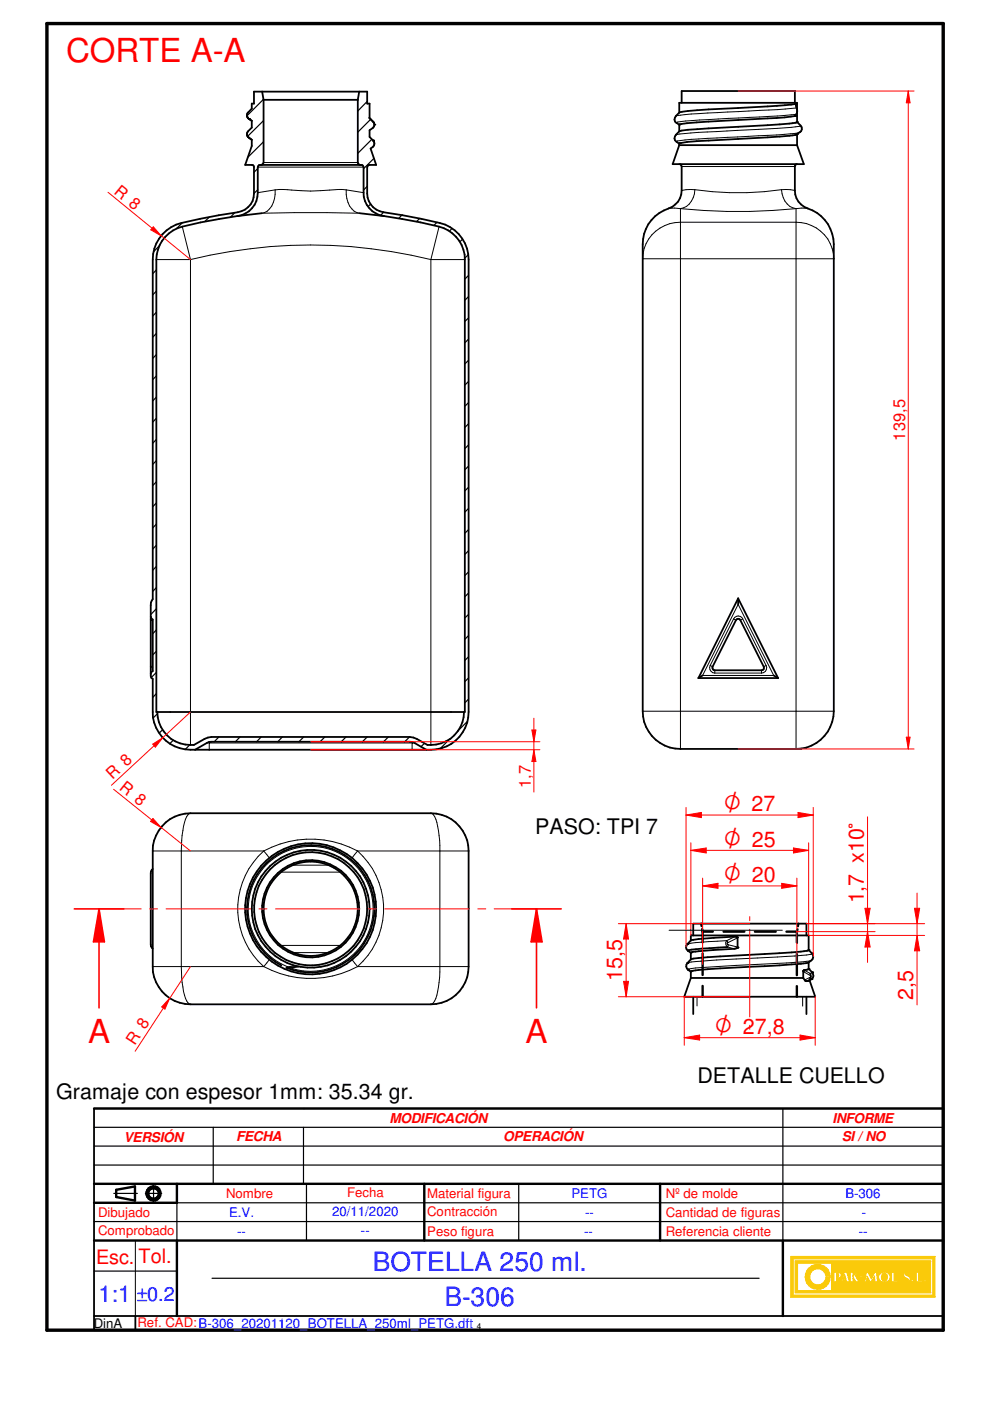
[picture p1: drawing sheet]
<svg xmlns="http://www.w3.org/2000/svg" width="210mm" height="297mm" viewBox="0 0 210 297" stroke-linecap="round" stroke-linejoin="round" font-family="sans-serif">
<path d="M9.9 5h190.1v277h-190.1z" fill="none" stroke="#000" stroke-width=".72"/>
<g fill="none" stroke="#000" stroke-width=".51">
<path d="M19.9 255h17.6M19.9 251h180.1M24.6 252.3v1.5M28.6 251.5v3.1M140 251v12M19.9 263h180.1M166 263v16"/>
<circle cx="32.5" cy="253" r="1.5"/>
<circle cx="32.6" cy="253" r="1.14"/>
</g>
<path d="M19.9 235v47h180.1v-47M19.9 279h180.1M28.7 279v3" fill="none" stroke="#000" stroke-width=".38"/>
<g fill="none" stroke="#000" stroke-width=".25">
<path d="M45.2 239v12M64.3 239v12M166 235v28M19.9 247h180.1M19.9 259h180.1M24.1 253h5M30.8 253h3.5M32.6 251.3v3.5M37.5 255v8M65 251v12M110 251v12M19.9 269.5h17.6"/>
<path d="M45 271h116"/>
</g>
<g fill="#faca0a">
<path d="M167.7 266.4v8.6h30.5v-8.6zM168.1 266.9h29.7v7.7h-29.7z" fill-rule="evenodd"/>
<path d="M168.6 267.3v6.8h28.7v-6.8zM193.1 271.5a.3 .3 0 0 1 .6 0 .3 .3 0 0 1-.6 0zM194.2 269.7h.6v1.9h.8v.2h-1.4zM195.9 271.4l.4-.1v.4l-.3 .1zM169.1 267.8h7.2v5.8h-7.2zM176.8 269.7h.8a.61 .61 0 0 1 .8 .5 .61 .61 0 0 1-.6 .7h-.4v.9h-.6zM179 269.7h.5l.6 2.1h-.6l-.1-.4h-.6l-.2 .4h-.2zM180.3 269.7h.5v.9l.8-.9h.3l-.5 .7 .7 1.4h-.7l-.5-.9-.1 .9h-.5zM182.2 270.6h.8v.2h-.8zM183.7 269.7h.3l.7 1.4 .8-1.4h.3l.3 2.1h-.6l-.1-1.2-.7 1.2h-.2l-.6-1.2-.2 1.2h-.4zM186.4 270.2a1.19 1.19 0 0 1 1.7-.4 1.19 1.19 0 0 1 .3 1.7 1.2 1.2 0 0 1-1.5 .2 1.2 1.2 0 0 1-.5-1.5zM189 269.7h.6v1.9h.8v.2h-1.4zM191.6 270a.73 .73 0 0 1 .8-.3 .73 .73 0 0 1 .6 .6l-.3 .1a.35 .35 0 0 0-.3-.5 .35 .35 0 0 0-.4 .4l.3 .1a.74 .74 0 0 1 .6 1.1 .74 .74 0 0 1-1.2 .1l-.1-.5h.2v.3a.35 .35 0 0 0 .5 .2 .35 .35 0 0 0 .1-.5 .88 .88 0 0 1-.8-1.1z" fill-rule="evenodd"/>
</g>
<g fill="none" stroke="#faca0a" stroke-width=".25">
<path d="M176.8 269.7h.8a.63 .63 0 0 1 .7 .3 .63 .63 0 0 1 0 .8l-.9 .1v.9h-.6zM179 269.7h.5l.6 2.1h-.6l-.1-.4h-.6l-.2 .4h-.2zM180.3 269.7h.5v.9l.8-.9h.3l-.5 .7 .7 1.4h-.7l-.5-.9-.1 .9h-.5zM183.7 269.7h.3l.7 1.4 .8-1.4h.3l.3 2.1h-.6l-.1-1.2-.7 1.2h-.2l-.6-1.2-.2 1.2h-.4zM186.4 270.2a1.19 1.19 0 0 1 1.7-.4 1.19 1.19 0 0 1 .3 1.7 1.2 1.2 0 0 1-1.5 .2 1.2 1.2 0 0 1-.5-1.5zM191.8 271.3h.1M192.2 271.7l-.4-.3v-.3h-.2a.73 .73 0 0 0 .4 .7 .73 .73 0 0 0 .8-.1M192.2 271.7h.1M192.2 269.7l-.4 .2-.2 .4a1.24 1.24 0 0 0 .9 1l.1 .1M192.3 269.7h.1M192.3 269.7l.6 .3 .1 .3-.3 .1a.35 .35 0 0 0-.3-.5 .35 .35 0 0 0-.4 .4l1 .6-.2 .8M192.3 270.4h.1"/>
<path d="M192.6 271.4h.1M192.6 271.4l-.4 .3M192.8 271.7h.1"/>
</g>
<path d="M171.3 269.1a2.65 2.65 0 0 1 2.9-.9 2.65 2.65 0 0 1 1.8 2.4h-.9a1.75 1.75 0 0 0-2.6-1.4 1.75 1.75 0 0 0 0 3 1.75 1.75 0 0 0 2.6-1.4h.9a2.66 2.66 0 0 1-3.6 2.4 2.66 2.66 0 0 1-1.1-4.1z" fill-rule="evenodd" fill="#faca0a"/>
<path d="M171.5 268.9a2.65 2.65 0 0 1 2.8-.7 2.65 2.65 0 0 1 1.7 2.4h-.9a1.74 1.74 0 0 0-2.6-1.4 1.74 1.74 0 0 0 0 3 1.74 1.74 0 0 0 2.6-1.4h.9a2.65 2.65 0 0 1-3.7 2.3 2.65 2.65 0 0 1-.8-4.2z" fill="none" stroke="#faca0a" stroke-width=".25"/>
<path d="M177.4 270l.4 .2v.4l-.3 .2h-.1z" fill-rule="evenodd" fill="#faca0a"/>
<path d="M177.4 270l.4 .2v.4l-.3 .2h-.1z" fill="none" stroke="#faca0a" stroke-width=".25"/>
<path d="M179.1 270.3l.2 .8h-.5z" fill="#faca0a"/>
<path d="M179.1 270.3l.2 .8h-.5z" fill="none" stroke="#faca0a" stroke-width=".25"/>
<path d="M187.1 270.2a.65 .65 0 0 1 .8-.1 .65 .65 0 0 1 .3 .7 .68 .68 0 0 1-.7 .9 .68 .68 0 0 1-.6-.9z" fill-rule="evenodd" fill="#faca0a"/>
<g fill="none" stroke="#faca0a" stroke-width=".25">
<path d="M167.7 266.4h30.5v8.6h-30.5zM168.1 266.9h29.7v7.7h-29.7zM168.6 267.3h28.7v6.8h-28.7zM169.1 267.8h7.2v5.8h-7.2zM182.2 270.6h.8v.2h-.8zM187.2 270l.3-.1a.9 .9 0 0 1 .6 .9 .9 .9 0 0 1-.6 .9 .96 .96 0 0 1-.3-1.7zM189 269.7h.6v1.9h.8v.2h-1.4zM194.2 269.7h.6v1.9h.8v.2h-1.4zM195.9 271.4l.4-.1v.4l-.3 .1z"/>
<circle cx="193.4" cy="271.5" r=".27"/>
</g>
<g fill="none" stroke="#000" stroke-width=".51">
<path d="M148.7 195.8l.1 .5M148.9 197l.1 .5M149 197.5h2.1M149 197.5v2.3M153.4 197.5h4.4M160.1 197.5h4.4M166.8 197.5h2.2M169 197.5v2.4M169.1 197l-.1 .5M169.2 195.8v.6M149 202.1v4.6M149 209v2.3"/>
<path d="M169 202.2v4.6M169 209.1v2.2M19.9 235h180.1M24.6 253.8l4 .8M28.6 251.5l-4 .8M37.5 251v4M90 251v12M37.5 263v16"/>
</g>
<path d="M19.9 239h180.1M19.9 235h180.1M45.2 235h.1M64.3 235h.1M19.9 243h180.1M37.5 255h162.5" fill="none" stroke="#000" stroke-width=".25"/>
<g fill="none" stroke="#000" stroke-width=".21">
<path d="M144.5 35.3h24M168.6 22.1l.2 .8M168.7 24.3l-.1 .3M168.7 24.3l-3.8 .3-10.5 .5a82.3 82.3 0 0 0-11 .9M168.8 22.9l.2 .3M168.8 22.9l-12.3 .8a109.2 109.2 0 0 0-13.2 .9M168.9 24l-.1 .2M168.9 23l.1 .7M169 24l-.3 .3M169 23.8l-.1 .2M169.6 28.1a49.5 49.5 0 0 1-8.8 .7l-6.6 .3a68.5 68.5 0 0 0-10.8 .9M169.7 26.7a51.6 51.6 0 0 1-8.9 .7l-8.8 .5a45.5 45.5 0 0 0-8.7 .7"/>
<path d="M138.2 49.8a8.3 8.3 0 0 1 6.1-2.7h24.5a8 8 0 0 1 8 7.8h-40.5a7.4 7.4 0 0 1 1.9-5.1zM141.8 44.2h2.5M144.3 44.2v114.6M144.3 44.2a121.9 121.9 0 0 0 24.5 0M147.3 40.2h-1.8l-1 .2M147.3 40.2a64.2 64.2 0 0 0 18.4 0M147.3 40.2a4 4 0 0 1-3 4M165.7 40.2h1.9l.9 .2M165.7 40.2a4 4 0 0 0 3.1 4M168.8 44.2v114.6M171.3 44.2l-1.3-.1-1.2 .1M155.5 131.2l-4.9 9.9"/>
<path d="M155.5 131.2a1.06 1.06 0 0 1 1-.6 1.06 1.06 0 0 1 1 .6M155.5 131.2l.5 .3M156.5 128.1l7.5 15.1h-15zM157.5 131.2l4.9 9.9M157.5 131.2l-.5 .3M136.3 150.8h40.5M150.6 141.1a1.12 1.12 0 0 0 1 1.6M150.6 141.1l.5 .3M151.6 142.7h9.9M151.6 142.1v.6M161.5 142.1v.6M162.4 141.1a1.12 1.12 0 0 1-.9 1.6"/>
<path d="M162.4 141.1l-.5 .3M154.1 199.4a.93 .93 0 0 0 .2 1.4M154.1 199.4l-6.7 .5-1.6 .2M154.1 199.4l.2 .5M154.2 199.9v.3M155.8 198.6l-1.7 .8M156.4 198.8l-2.1 1.1M147.8 211.3v2M154.3 200.8l1.4 .4M154.3 200.2l.1 .1M154.4 200.3l2 .5M154.4 200.3l-.1 .5"/>
<path d="M170.2 211.3v2M170.3 206l1.4 .8v-.4M170.5 205.7l1.2 .7M171.6 207.7l-.6 .3M171.7 207.3l-1.1 .5M171.7 207.3l-.1 .4M171.7 206.4a.85 .85 0 0 1-.1 1.3M171.7 207.2v.1M171.9 207.1h-.1M172 203.6l-2.2 .4-3 .2-19.4 1-1.5 .3M172 207.6l-.4 .1M172.2 202.3l-.4 .1a298.6 298.6 0 0 1-19.9 1.1l-5.3 .5-.8 .2"/>
<path d="M172.2 206.2l-.5 .2M28.7 263v16"/>
</g>
<g fill="none" stroke="#000" stroke-width=".38">
<path d="M143.4 26l.6 .5v1.4M144 30.4l3.7-.5 17.6-.9 3.7-.5v2.3M144 30.8l-1.4 4h27.8l-1.4-4M144 30.8h25M144 34.8h.3l.2 .5v5.1a3.9 3.9 0 0 1-2.8 3.8M144 27.9l-.7 .7a.94 .94 0 0 0 .1 1.5l.6 .4M144 23.9l-.7 .7a.95 .95 0 0 0 .1 1.5M144 30.4v.4M144.5 21.8v-2.5h24v2.5M168.6 24.6l-3.9 .4-17 .9a9.9 9.9 0 0 0-3.7 .5M168.6 22.1l-5.8 .5-15 .8a9.9 9.9 0 0 0-3.8 .5M168.7 22.1l.3 1.1"/>
<path d="M169 34.8l-.4 .3-.1 .2v5.1a4 4 0 0 0 2.7 3.8 8.1 8.1 0 0 1 5.6 7.6v99a8.1 8.1 0 0 1-8 8h-24.5a8 8 0 0 1-8-8v-99a7.9 7.9 0 0 1 5.5-7.6M169 25.9l-3.7 .5-19.5 1.1-1.8 .4M169 23.2v-1.4h-25v2.1M169 23.2v.8l-.3 .6M169 23.9v2l.8 .7a.94 .94 0 0 1-.2 1.5M169.6 28l-.6 .4M156 131.5l.5-.3 .5 .3 4.9 9.9a.51 .51 0 0 1-.4 .7h-9.9a.55 .55 0 0 1-.5-.7zM156.5 126.9l-8.4 16.9M156.5 126.9l8.5 16.9M156.5 126.9v1.2M148.1 143.8h16.9M149 143.2l-.9 .6"/>
<path d="M164 143.2l1 .6M146.5 199.4v-1.1h24.9v3.1l.8 .8M146.5 199.4l-.7 .8a.9 .9 0 0 0 .1 1.4l.6 .4v1.4M147 198.3v-2.5h24v2.5M156.3 198.7l-.5-.1a60.6 60.6 0 0 0-9.2 .7l-.1 .1M156.3 198.8l.1 2.1M146.5 207.3l-1.4 4h27.7l-1.1-3.4M146.5 207.3h23.8M146.5 203.4l-.7 .8a.98 .98 0 0 0 .1 1.4l.6 .4M146.5 206v1.3M147 211.3v3.7M154.3 200.8l-5.5 .3-2.9 .4"/>
<path d="M156.3 201l-.6 .2-7.6 .5-1.6 .3M170.3 207.3l.4 .6M170.3 205.8v1.5M171 211.3v3.7M171.4 205.5l-1 .2M171.4 201.5l-3.5 .4-17.8 1-3.6 .5M171.4 205.4l.8 .8M171.4 204v1.4M172.2 206.2a1.17 1.17 0 0 1 0 1.3 1.17 1.17 0 0 1-1.2 .5h-.2M172.2 202.2a.98 .98 0 0 1-.2 1.4 2.91 2.91 0 0 1-2.2 .7l-19.7 1.2-3.6 .5"/>
</g>
<g fill="#000">
<circle cx="144" cy="30.4" r=".19"/>
<circle cx="144" cy="26.4" r=".19"/>
<circle cx="168.6" cy="22.1" r=".19"/>
<circle cx="168.6" cy="24.6" r=".19"/>
<circle cx="168.7" cy="22.1" r=".19"/>
<circle cx="168.7" cy="24.6" r=".19"/>
<circle cx="169" cy="28.4" r=".19"/>
<circle cx="169" cy="25.9" r=".19"/>
<circle cx="156.3" cy="198.7" r=".19"/>
<circle cx="145.8" cy="204.2" r=".19"/>
<circle cx="145.8" cy="200.2" r=".19"/>
<circle cx="145.8" cy="201.6" r=".19"/>
<circle cx="145.9" cy="201.5" r=".19"/>
<circle cx="145.9" cy="205.6" r=".19"/>
<circle cx="146.5" cy="206" r=".19"/>
<circle cx="146.5" cy="202" r=".19"/>
<circle cx="156.3" cy="201" r=".19"/>
<circle cx="156.3" cy="200.9" r=".19"/>
<circle cx="156.4" cy="200.9" r=".19"/>
<circle cx="170.3" cy="205.8" r=".19"/>
<circle cx="170.4" cy="205.7" r=".19"/>
<circle cx="170.8" cy="208" r=".19"/>
<circle cx="171.4" cy="205.4" r=".19"/>
<circle cx="171.4" cy="201.4" r=".19"/>
<circle cx="172" cy="207.6" r=".19"/>
<circle cx="172.2" cy="206.2" r=".19"/>
<circle cx="172.2" cy="202.2" r=".19"/>
</g>
<path d="M149 186.2v18.2M149 187.8l3.2-.5v1zM159 194.4v.8M159 197v18.6M169 186.2v18.2M159 217.4v.8" fill="none" stroke="#f00" stroke-width=".21"/>
<path d="M149 187.8l3.2-.5v1z" fill="#f00"/>
<path d="M165.7 187.3l3.3 .5-3.3 .5z" fill="none" stroke="#f00" stroke-width=".21"/>
<path d="M165.7 187.3l3.3 .5-3.3 .5z" fill="#f00"/>
<path d="M146.5 178.7v19.6M171.4 178.7v19.6M146.5 180.3l3.2-.5v1zM149 187.8h20" fill="none" stroke="#f00" stroke-width=".21"/>
<path d="M146.5 180.3l3.2-.5v1z" fill="#f00"/>
<path d="M168.2 179.8l3.2 .5-3.2 .5z" fill="none" stroke="#f00" stroke-width=".21"/>
<path d="M168.2 179.8l3.2 .5-3.2 .5z" fill="#f00"/>
<path d="M145.5 171.2v29.6M145.5 172.8l3.2-.5v1.1zM172.4 171.2v31.6M146.5 180.3h24.9" fill="none" stroke="#f00" stroke-width=".21"/>
<path d="M145.5 172.8l3.2-.5v1.1z" fill="#f00"/>
<path d="M169.2 172.3l3.2 .5-3.2 .6z" fill="none" stroke="#f00" stroke-width=".21"/>
<path d="M169.2 172.3l3.2 .5-3.2 .6z" fill="#f00"/>
<path d="M145.5 172.8h26.9M145.1 211.3v10.3M172.8 211.3v10.3M145.1 220l3.2-.5v1z" fill="none" stroke="#f00" stroke-width=".21"/>
<path d="M145.1 220l3.2-.5v1z" fill="#f00"/>
<path d="M169.6 219.5l3.2 .5-3.2 .5z" fill="none" stroke="#f00" stroke-width=".21"/>
<path d="M169.6 219.5l3.2 .5-3.2 .5z" fill="#f00"/>
<path d="M131.1 195.8h27.9M131.1 211.3h27.9M132.2 208.1h1.1l-.5 3.2zM145.1 220h27.7" fill="none" stroke="#f00" stroke-width=".21"/>
<path d="M132.2 208.1h1.1l-.5 3.2z" fill="#f00"/>
<path d="M132.8 195.8l.5 3.3h-1.1z" fill="none" stroke="#f00" stroke-width=".21"/>
<path d="M132.8 195.8l.5 3.3h-1.1z" fill="#f00"/>
<path d="M132.8 195.8v15.5M171 195.8h25M171.4 198.3h24.6M193.9 192.6h1.1l-.6 3.2z" fill="none" stroke="#f00" stroke-width=".21"/>
<path d="M193.9 192.6h1.1l-.6 3.2z" fill="#f00"/>
<path d="M194.4 198.3l.6 3.3h-1.1z" fill="none" stroke="#f00" stroke-width=".21"/>
<path d="M194.4 198.3l.6 3.3h-1.1z" fill="#f00"/>
<path d="M169 197.5h16.5M171 195.8h14.5M183.4 192.6h1.1l-.6 3.2zM194.4 189.4v23.7" fill="none" stroke="#f00" stroke-width=".21"/>
<path d="M183.4 192.6h1.1l-.6 3.2z" fill="#f00"/>
<path d="M183.9 197.5l.6 3.3h-1.1z" fill="none" stroke="#f00" stroke-width=".21"/>
<path d="M183.9 197.5l.6 3.3h-1.1z" fill="#f00"/>
<path d="M183.9 173.2v30.8" fill="none" stroke="#f00" stroke-width=".21"/>
<path d="M141.9 197.2h24" fill="none" stroke="#000" stroke-width=".21"/>
<g fill="#fff">
<path d="M147.9 225.5h51.4v5h-51.4z" fill-rule="evenodd"/>
<path d="M113.5 172.7h27.6v5.3h-27.6z" fill-rule="evenodd"/>
<path d="M11.9 228.9h92.5v5.1h-92.5z" fill-rule="evenodd"/>
</g>
<g fill="none" stroke="#000" stroke-width=".21">
<path d="M40.4 172.4a1.66 1.66 0 0 0-1.1 1.3l-.7 3.4-.2 3.3v24.5l.2 3.4 .5 2.7a2.53 2.53 0 0 0 1.3 1.9M91.4 172.4a3 3 0 0 1 1.4 2.8l.5 4.1v26.8a14 14 0 0 1-1.4 6.5l-.5 .3M32.4 180.4h23.5M55.9 180.4a20.9 20.9 0 0 1 19.9 0M55.9 180.4a16.4 16.4 0 0 0 0 24.5M55.9 180.4l1.2 1.5M59.6 184.9h12.6M62.1 183.4h7.5M75.8 180.4a16.4 16.4 0 0 1 0 24.5M75.8 180.4h23.6M75.8 180.4l-1.2 1.5M32.4 204.9h23.5"/>
<path d="M55.9 204.9a20.9 20.9 0 0 0 19.9 0M57.1 203.5l-1.2 1.4M59.6 200.4h12.6M61 205l-.2 .1M61 205a13.3 13.3 0 0 1-4.4-21.7 13.3 13.3 0 0 1 21.6 4.4 13.3 13.3 0 0 1-12.4 18.3l-1.5-.1-2.8-.7M61 205l.3 .2M62.1 202h7.5M62.7 204.8l-1.7 .2M74.6 203.5l1.2 1.4M75.8 204.9h23.6"/>
</g>
<g fill="none" stroke="#000" stroke-width=".38">
<path d="M35.1 174.4a7.9 7.9 0 0 1 5.3-2h51a8 8 0 0 1 8 8v24.5a8 8 0 0 1-8 8h-51a8 8 0 0 1-8-8v-24.5a8.1 8.1 0 0 1 2.7-6zM32 192.7h.4M32.4 184.2l-.4 .6v.4v15v.4l.4 .5M59.6 204.7a13.5 13.5 0 0 1-1.4-23.1 13.5 13.5 0 0 1 21.1 9.7 13.5 13.5 0 0 1-18.6 13.9l2.6-.3"/>
<circle cx="65.9" cy="192.7" r="12"/>
<circle cx="65.9" cy="192.7" r="13.9"/>
<circle cx="65.9" cy="192.7" r="12.5"/>
<circle cx="65.9" cy="192.7" r="10.3"/>
<circle cx="65.9" cy="192.7" r="10"/>
</g>
<path d="M21 192.7h8.9M31.7 192.7h1.7M35.2 192.7h17.9M54.9 192.7h1.7M58.4 192.7h17.9M78.1 192.7h1.7M81.6 192.7h17.9M101.3 192.7h1.7M104.8 192.7h8.9" fill="none" stroke="#f00" stroke-width=".21"/>
<path d="M26.2 192.7h-5.2v21M108.5 192.7h5.2" fill="none" stroke="#f00" stroke-width=".34"/>
<path d="M21 192.7l1.1 7h-2.3z" fill="#f00"/>
<path d="M21 192.7l1.1 7h-2.3zM113.7 192.7v21" fill="none" stroke="#f00" stroke-width=".34"/>
<path d="M113.7 192.7l1.2 7h-2.3z" fill="#f00"/>
<path d="M15.7 192.7h5.3M113.7 192.7l1.2 7h-2.3zM113.7 192.7h5.3" fill="none" stroke="#f00" stroke-width=".34"/>
<g fill="none" stroke="#000" stroke-width=".25">
<path d="M54.7 35.7l-.9 .8M55.8 21.1l-3.4 3.5M55.8 34.6l-.3 .3M55.9 25.6l-3.4 3.3M55.9 30.1l-3.4 3.3M77.9 21.5l-2 2M77.9 39.5l-.8 .8M78.6 25.3l-2.7 2.7M78.8 29.5l-2.9 3M79.3 33.6l-2.2 2.2M33.1 57.2l-.7 .8M33.8 52.1l-1.2 1.3"/>
<path d="M38.7 47.2l-1.3 1.3M44.4 46l-1 1M49.8 45.1l-.9 1M54.7 40.2l-.9 .8M78.6 43.3l-.6 .5M81.3 45l-.6 .7M85.2 45.6l-.7 .7M89 46.3l-.7 .7M92.7 47.1l-.7 .7M95.8 48.4l-.5 .6M98.1 50.7l-.6 .6M99.3 54l-.7 .7"/>
<path d="M99.4 58.4l-.8 .8M33.1 61.7l-.7 .8M33.1 66.2l-.7 .8M33.1 70.7l-.7 .8M33.1 75.2l-.7 .8M33.1 79.7l-.7 .8M99.4 62.9l-.8 .8M99.4 67.4l-.8 .8M99.4 71.9l-.8 .8M99.4 76.4l-.8 .8M33.1 84.2l-.7 .8M33.1 88.7l-.7 .8"/>
<path d="M33.1 93.2l-.7 .8M33.1 97.7l-.7 .8M99.4 80.9l-.8 .8M99.4 85.3l-.8 .8M99.4 89.8l-.8 .8M99.4 94.3l-.8 .8M99.4 98.8l-.8 .8M33.1 102.1l-.7 .9M33.1 106.6l-.7 .8M33.1 111.1l-.7 .8M33.1 115.6l-.7 .8M99.4 103.3l-.8 .8"/>
<path d="M99.4 107.8l-.8 .8M99.4 112.3l-.8 .8M99.4 116.8l-.8 .8M33.1 120.1l-.7 .8M33.1 124.6l-.7 .8M33.1 129.1l-1.1 1.2M33.1 133.6l-.7 .8M33.1 138.1l-.7 .8M99.4 121.2l-.8 .8M99.4 125.7l-.8 .8M99.4 130.3l-.8 .7M99.4 134.7l-.8 .9"/>
<path d="M99.4 139.2l-.8 .8M33.1 142.6l-1.1 1.1M33.1 147.1l-.7 .8M33.4 151.3l-.9 .9M34.5 154.7l-.8 .7M36.7 156.9l-.7 .7M40.2 157.9l-.9 1M46.4 156.3l-1 1M50.9 156.3l-1 1M55.4 156.3l-1 1M59.9 156.3l-1 1M64.4 156.3l-1 1"/>
<path d="M68.9 156.3l-1 1M73.4 156.3l-1.1 1M77.9 156.3l-1.1 1M82.3 156.3l-1 1M86.8 156.3l-1 1M90 157.6l-.8 .7M95.4 156.7l-2.1 2M99.1 152.9l-2 2.1M99.4 143.7l-.8 .8M99.4 148.2l-.8 .8"/>
</g>
<g fill="none" stroke="#000" stroke-width=".38">
<path d="M55.6 19.4l.3 1.8M76.2 19.4l-.3 1.8M52.4 24.4v.3M52.4 24.7l.1-.7 .9-1v-1h.4v-2.6h24.1v2.6h.5v3.1M52.4 24.7l.3 .5 .7 .4v1.5l-.9 .9-.1 .7M52.4 28.7l1 .9M52.4 24.7l.4 .5M52.4 28.7l.1 .3 .9 .6M53.4 29.6v1.3l-1.4 4.1h1.4l.4 .2v5.8a4 4 0 0 1-3.4 4 103.9 103.9 0 0 0-13.1 2.6 8.1 8.1 0 0 0-4.9 7.4v72l-.4 .8v.5v15l.1 .4 .3 .2v7.1a8 8 0 0 0 8 8h51a8 8 0 0 0 8-8v-96a8 8 0 0 0-6.1-7.7l-8-1.7-4-.6a4 4 0 0 1-3.4-4v-5.6l.2-.4h1.7l-1.2-3.5a1.05 1.05 0 0 0 .5-1.7M55.9 21.2h20M55.9 21.2v13.3l-.1 .2-.4 .3M75.9 21.2v13.3v.2l.5 .3"/>
<path d="M78.3 25l.9 .9 .2 .4-.3 .8-.7 .5v1.4l.7 .8M79.1 25.8l.2 .2M79.1 29.8l.1 .2M35.1 50.2a7.2 7.2 0 0 1 3.6-2.2l3.8-.8 7.8-1.4a5 5 0 0 0 4.4-4.9v-5.5l.2-.4h.3h21.6l.3 .4v5.5a5 5 0 0 0 4.3 4.9 89.1 89.1 0 0 1 12.7 2.6 7.1 7.1 0 0 1 4.5 6.6v96h-65.5v-96a7.5 7.5 0 0 1 2-4.8zM55.5 45.2l-5.1 .6M76.3 45.2l5.1 .6M32 130.8l.4 .6v10.9l-.3 .2-.1 .4M33.4 151a7.1 7.1 0 0 0 7.7 6.9l2.2-1.2 1.5-.4h42.1l1.5 .4 2.2 1.2a7 7 0 0 0 7.8-6.9M41.4 159l2.5-1.5 .9-.2h42.1l1 .2 2.5 1.5"/>
</g>
<g fill="#000">
<circle cx="52.8" cy="25.2" r=".19"/>
<circle cx="79.1" cy="29.8" r=".19"/>
<circle cx="79.4" cy="26.4" r=".19"/>
<circle cx="50.4" cy="45.8" r=".19"/>
</g>
<g fill="none" stroke="#000" stroke-width=".21">
<path d="M54.7 35.4h22.4M55.9 34.5h20M33.1 55h7.3M38.7 48l1.7 7M40.4 55v102.9M40.4 55a106.6 106.6 0 0 1 51 0M58.3 40.3l-3.6 .6M58.3 40.3l.8-.1a81.2 81.2 0 0 0 13.5 0l.8 .1M58.3 40.3a4.9 4.9 0 0 1-2.3 4.8l-.5 .1 6.9-.1 13.9 .1a3.6 3.6 0 0 1-2.8-3.1l-.1-1.8M73.4 40.3l3.7 .6M91.4 55v102.9M91.4 55h7.2"/>
<path d="M93.1 48l-1.7 7M32 131.4l.4 .3M32 141.3l.4 .2M43.9 157.5h.3M44.4 159v-1.5h43v1.5M44.7 157.3h.1M86.9 157.3h.1M87.1 157.3h.1M87.5 157.5h.2"/>
</g>
<path d="M156.5 19.3h37.3M192.6 19.3l.4 2.5h-.8zM156.5 158.8h37.3" fill="none" stroke="#f00" stroke-width=".21"/>
<path d="M192.6 19.3l.4 2.5h-.8z" fill="#f00"/>
<path d="M192.2 156.3h.8l-.4 2.5z" fill="none" stroke="#f00" stroke-width=".21"/>
<path d="M192.2 156.3h.8l-.4 2.5z" fill="#f00"/>
<path d="M192.6 19.3v139.5M65.9 159h48.6M65.9 157.3h48.6M113.2 159l.4 2.5h-.8z" fill="none" stroke="#f00" stroke-width=".21"/>
<path d="M113.2 159l.4 2.5h-.8z" fill="#f00"/>
<path d="M112.8 154.8h.8l-.4 2.5z" fill="none" stroke="#f00" stroke-width=".21"/>
<path d="M112.8 154.8h.8l-.4 2.5z" fill="#f00"/>
<path d="M32.4 157.8l2.1-1.4-1.6 2zM40.4 151l-16.8 15.5M113.2 152.3v15.6" fill="none" stroke="#f00" stroke-width=".21"/>
<path d="M32.4 157.8l2.1-1.4-1.6 2z" fill="#f00"/>
<path d="M22.9 40.8l17.5 14.2M32.5 48.1l1.7 1.9-2.2-1.3z" fill="none" stroke="#f00" stroke-width=".21"/>
<path d="M32.5 48.1l1.7 1.9-2.2-1.3z" fill="#f00"/>
<path d="M36 211.6l-1 2.4-.7-.5zM40.4 204.9l-11.7 18" fill="none" stroke="#f00" stroke-width=".21"/>
<path d="M36 211.6l-1 2.4-.7-.5z" fill="#f00"/>
<path d="M24.1 167.3l16.3 13.1M32.4 173.5l1.7 1.9-2.2-1.2z" fill="none" stroke="#f00" stroke-width=".21"/>
<path d="M32.4 173.5l1.7 1.9-2.2-1.2z" fill="#f00"/>
<g font-size="7" fill="#f00">
<text x="14.1" y="13.2">CORTE A-A</text>
<text x="18.7" y="221.2">A</text>
<text x="111.4" y="221.2">A</text>
</g>
<g font-size="5.6" fill="#00f">
<text x="79" y="269.4">BOTELLA 250 ml.</text>
<text x="94.2" y="276.9">B-306</text>
</g>
<g font-size="5" fill="#f00">
<text x="153.5" y="172">O 27</text>
<text x="153.5" y="179.5">O 25</text>
<text x="153.5" y="187">O 20</text>
<text x="151.6" y="219.2">O 27,8</text>
</g>
<text font-size="4.9" fill="#00f" x="20.9" y="276">1:1</text>
<g font-size="4.5">
<text x="113.5" y="176.8">PASO: TPI 7</text>
<text x="11.9" y="233">Gramaje con espesor 1mm: 35.34 gr.</text>
<text x="147.9" y="229.5">DETALLE CUELLO</text>
</g>
<g font-size="4.5" fill="#f00">
<text x="183.1" y="191.6" transform="rotate(-90 183.1 191.6)">1,7 x10v</text>
<text x="131.9" y="208" transform="rotate(-90 131.9 208)">15,5</text>
<text x="193.6" y="211.9" transform="rotate(-90 193.6 211.9)">2,5</text>
</g>
<g font-size="4.2" fill="#f00">
<text x="20.4" y="267.9">Esc.</text>
<text x="29.3" y="267.9">Tol.</text>
</g>
<text font-size="4.2" fill="#00f" x="28.9" y="275.8">±0.2</text>
<g font-size="3.5" fill="#f00">
<text x="24" y="40.9" transform="rotate(39 24 40.9)">R 8</text>
<text x="191.9" y="93.4" transform="rotate(-90 191.9 93.4)">139,5</text>
<text x="23.8" y="165.4" transform="rotate(-43 23.8 165.4)">R 8</text>
<text x="25.1" y="167.4" transform="rotate(39 25.1 167.4)">R 8</text>
<text x="112.6" y="167" transform="rotate(-90 112.6 167)">1,7</text>
<text x="28.6" y="221.8" transform="rotate(-57 28.6 221.8)">R 8</text>
</g>
<g font-size="2.9" fill="#f00">
<text x="82.6" y="238">MODIFICACIÓN</text>
<text x="176.5" y="238">INFORME</text>
<text x="26.2" y="242.1">VERSIÓN</text>
<text x="50.1" y="242">FECHA</text>
<text x="106.7" y="242">OPERACIÓN</text>
<text x="178.5" y="242">SI / NO</text>
</g>
<g font-size="2.8" fill="#f00">
<text x="20.8" y="257.9">Dibujado</text>
<text x="47.9" y="254">Nombre</text>
<text x="73.6" y="253.8">Fecha</text>
<text x="90.6" y="253.9">Material figura</text>
<text x="90.6" y="257.9">Contracción</text>
<text x="141.1" y="254">Nº de molde</text>
<text x="141.1" y="257.9">Cantidad de figuras</text>
<text x="20.8" y="261.9">Comprobado</text>
<text x="90.6" y="262">Peso figura</text>
<text x="141.1" y="262">Referencia cliente</text>
<text x="29.2" y="281.4">Ref. CAD:B-306_20201120_BOTELLA_250ml_PETG.dft</text>
</g>
<g font-size="2.8" fill="#00f">
<text x="48.6" y="258">E.V.</text>
<text x="70.4" y="257.9">20/11/2020</text>
<text x="121.2" y="254">PETG</text>
<text x="124" y="258">--</text>
<text x="179.2" y="254">B-306</text>
<text x="182.8" y="257.9">-</text>
<text x="50.3" y="262">--</text>
<text x="76.5" y="261.9">--</text>
<text x="123.8" y="262">--</text>
<text x="182.1" y="262.1">--</text>
</g>
<text font-size="2.8" x="19.9" y="281.5">DinA</text>
<text font-size="1.7" x="101.1" y="281.7">4</text>
</svg>
